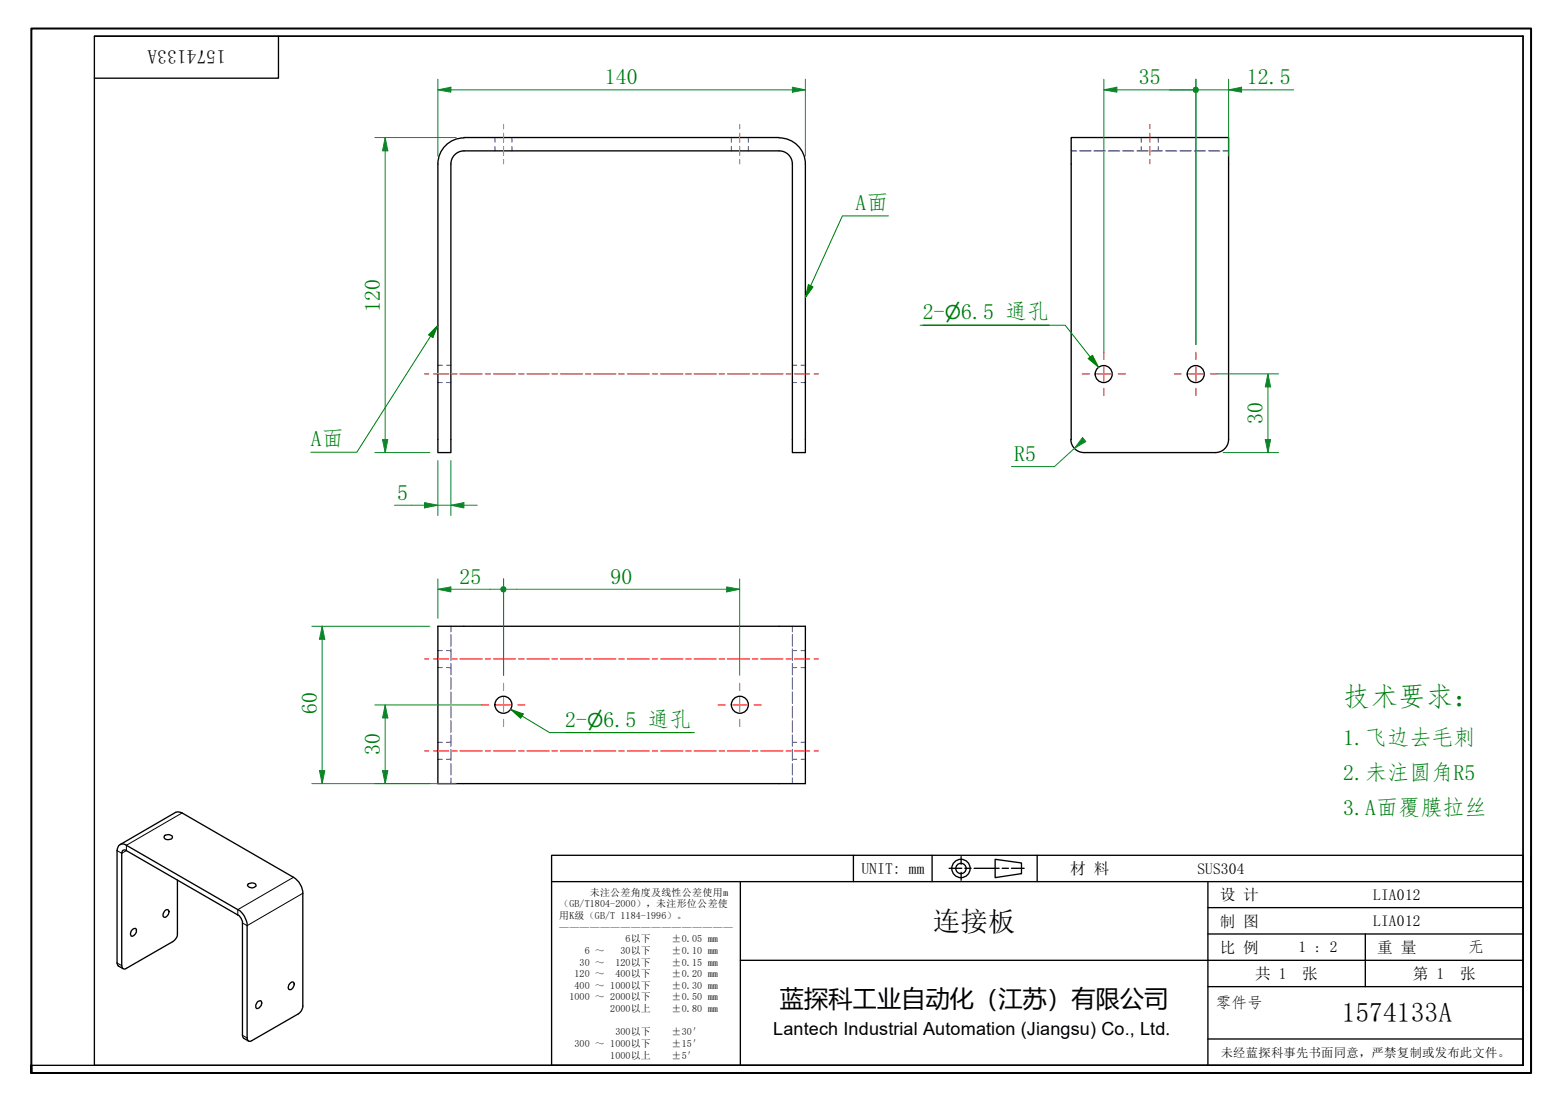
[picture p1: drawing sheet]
<svg xmlns="http://www.w3.org/2000/svg" width="297mm" height="210mm" viewBox="0 0 297 210" stroke-linecap="round" stroke-linejoin="round" font-family="sans-serif">
<g fill="none" stroke="#00f" stroke-width=".19">
<path d="M94.2 26.2v.9M94.2 27.9v.8M97.5 26.2v.9M97.5 27.9v.8M139.3 26.2v.9M139.3 27.9v.8M142.5 26.2v.9M142.5 27.9v.8M204 28.7h1M205.5 28.7h2.3M208.3 28.7h2.2M211 28.7h2.2"/>
<path d="M213.7 28.7h2.2M216.5 28.7h2.1M217.3 26.2v.9M217.3 27.9v.8M219.2 28.7h2.2M220.5 26.2v.9M220.5 27.9v.8M221.9 28.7h2.2M224.7 28.7h2.1M227.4 28.7h2.2M230.1 28.7h2.2M232.9 28.7h1"/>
<path d="M83.4 72.9h.8M83.4 69.6h.8M85 72.9h.9M85 69.6h.9M150.9 72.9h.8M150.9 69.6h.8M152.5 72.9h.9M152.5 69.6h.9M85.9 119.3v1.1M150.9 119.3v1.1M83.4 127.2h.8M83.4 123.9h.8"/>
<path d="M85 127.2h.9M85 123.9h.9M85.9 120.9v2.2M85.9 123.6v2.2M85.9 126.3v2.3M85.9 129.1v2.2M85.9 131.8v2.2M85.9 134.5v2.3M85.9 137.3v2.2M85.9 140v2.1M150.9 120.9v2.2M150.9 123.6v2.2"/>
<path d="M150.9 126.3v2.3M150.9 129.1v2.2M150.9 131.8v2.2M150.9 134.5v2.3M150.9 137.3v2.2M150.9 140v2.1M150.9 127.2h.8M150.9 123.9h.8M152.5 127.2h.9M152.5 123.9h.9M83.4 144.6h.8M83.4 141.4h.8"/>
<path d="M85 144.6h.9M85 141.4h.9M85.9 142.7v2.2M85.9 145.5v2.1M85.9 148.2v1.1M150.9 142.7v2.2M150.9 145.5v2.1M150.9 148.2v1.1M150.9 144.6h.8M150.9 141.4h.8M152.5 144.6h.9M152.5 141.4h.9"/>
</g>
<g fill="none" stroke="#000" stroke-width=".25">
<path d="M88.3 26.2h60M88.4 26.3a5 5 0 0 0-5 4.9v55h2.5v-55a2.51 2.51 0 0 1 2.5-2.5h59.9M148.4 26.3a5 5 0 0 1 5 4.9v55h-2.5v-55a2.51 2.51 0 0 0-2.5-2.5M203.9 83.7a2.51 2.51 0 0 0 2.5 2.5M204 83.7v-57.5h29.9v57.5M233.9 83.7a2.51 2.51 0 0 1-2.5 2.5h-25M83.4 119.3h70v30h-70zM31.4 159.1l.9-.1a.54 .54 0 0 1 .5 .5 .9 .9 0 0 1-1.6-.1zM22.9 160.9l10.6-6.2h.5l.7 .1 21.2 12.3a3.9 3.9 0 0 1 1.8 3.1v21.7l-.3 .6-.6 .6-8.9 5.1a.54 .54 0 0 1-.6 .1 .54 .54 0 0 1-.2-.6v-21.4a3.6 3.6 0 0 0-1.8-3l-21.2-12.3a1.09 1.09 0 0 0-1.3-.1 1.09 1.09 0 0 0-.5 1.1v21.4l.2 .6 .9 .5M25.1 177.1l.2-.2a.39 .39 0 0 1 .7 .1 1.03 1.03 0 0 1-1 1.3l-.2-.4zM31.3 173.6a.53 .53 0 0 1 .8-.3 .92 .92 0 0 1-.9 1.4l-.1-.2v-.4zM33.8 167.6v10.2a1.82 1.82 0 0 1-.9 1.6l-8.8 5a.54 .54 0 0 1-.7 .1 .54 .54 0 0 1-.2-.6v-21.4a.54 .54 0 0 1 .2-.5 .54 .54 0 0 1 .7 0l21.4 12.4 .4 .5 .3 .6v21.7l.2 .6 .9 .5"/>
<path d="M47.2 168.4a1 1 0 0 1 1.6 .3 .95 .95 0 0 1-1.7-.1zM49 190.9l.5-.3a.66 .66 0 0 1 0 1.1l-.5 .4a.81 .81 0 0 1 0-1.2zM55.2 187.4a.48 .48 0 0 1 .7-.3 1.01 1.01 0 0 1-.7 1.4l-.2-.1-.1-.3z"/>
<circle cx="210.2" cy="71.3" r="1.62"/>
<circle cx="227.7" cy="71.3" r="1.62"/>
<circle cx="95.9" cy="134.2" r="1.62"/>
<circle cx="140.9" cy="134.2" r="1.62"/>
</g>
<path d="M34.7 154.8l-10.6 6.2v1l-.9 .5-.9-.5M55.9 167.1l-10.6 6.2v1M57.7 170.2l-10.6 6.1-.9-.5M22.3 183.4l.9 .5M46.2 197.2l.9 .5" fill="none" stroke="#000" stroke-width=".19"/>
<path d="M6 204.4v-1.5v1.5M6 202.9v-197.5h285.5v199h-285.5" fill="none" stroke="#000" stroke-width=".38"/>
<path d="M18 6.9h272v196h-272zM18 6.9h272M53 6.9v8h-35M290 6.9v196h-284" fill="none" stroke="#000" stroke-width=".25"/>
<g fill="none" stroke="#000" stroke-width=".25">
<path d="M105 162.9h185v40h-185zM105 167.9h185M141 167.9v35M162.5 162.9v5M177.5 162.9v5M180.7 165.4h2.4M183 163.2v1.4M183 166.2v1.5M183.7 165.4h1.2M185.5 165.4h4.7M189.5 163.7l5 .7v2l-5 .8zM190.8 165.4h1.2"/>
<path d="M192.6 165.4h2.4M197.5 162.9v5M230 167.9v35M230 177.9h60M230 172.9h60M260 177.9v10M291.5 162.9v41.5h-186.5M141 182.9h149M230 197.9h60M230 187.9h60"/>
<circle cx="183" cy="165.4" r="1.75"/>
<circle cx="183" cy="165.4" r=".98"/>
</g>
<g fill="none" stroke="#f00" stroke-width=".19">
<path d="M95.9 23.7v.8M95.9 25.4v1.7M95.9 27.9v1.7M95.9 30.4v.8M140.8 23.7v.8M140.8 25.4v1.7M140.8 27.9v1.7M140.8 30.4v.8M218.9 23.7v.8M218.9 25.4v1.7M218.9 27.9v1.7M218.9 30.4v.8"/>
<path d="M80.8 71.2h.9M82.5 71.2h3M86 71.2h1.1M87.6 71.2h4.2M92.4 71.2h1M94 71.2h4.2M98.7 71.2h1.1M100.3 71.2h4.3M105.1 71.2h1.1M106.7 71.2h4.2M111.4 71.2h1.1M113 71.2h4.3"/>
<path d="M117.8 71.2h1.1M119.4 71.2h4.2M124.2 71.2h1M125.8 71.2h4.2M130.6 71.2h1M132.1 71.2h4.3M136.9 71.2h1.1M138.5 71.2h4.2M143.3 71.2h1M144.8 71.2h4.3M149.7 71.2h1M151.3 71.2h2.9"/>
<path d="M155 71.2h.8M80.8 125.5h.9M82.5 125.5h3M86 125.5h1.1M87.6 125.5h4.2M92.4 125.5h1M94 125.5h4.2M98.7 125.5h1.1M100.3 125.5h4.3M105.1 125.5h1.1M106.7 125.5h4.2M111.4 125.5h1.1"/>
<path d="M113 125.5h4.3M117.8 125.5h1.1M119.4 125.5h4.2M124.2 125.5h1M125.8 125.5h4.2M130.6 125.5h1M132.1 125.5h4.3M136.9 125.5h1.1M138.5 125.5h4.2M143.3 125.5h1M144.8 125.5h4.3M149.7 125.5h1"/>
<path d="M151.3 125.5h2.9M155 125.5h.8M80.8 143h.9M82.5 143h3M86 143h1.1M87.6 143h4.2M92.4 143h1M94 143h4.2M98.7 143h1.1M100.3 143h4.3M105.1 143h1.1M106.7 143h4.2"/>
<path d="M111.4 143h1.1M113 143h4.3M117.8 143h1.1M119.4 143h4.2M124.2 143h1M125.8 143h4.2M130.6 143h1M132.1 143h4.3M136.9 143h1.1M138.5 143h4.2M143.3 143h1M144.8 143h4.3"/>
<path d="M149.7 143h1M151.3 143h2.9M155 143h.8"/>
</g>
<g fill="none" stroke="#f00" stroke-width=".19">
<path d="M206.1 71.2h1.4M208.8 71.2h2.8M210.2 67.1v1.4M210.2 69.8v2.8M210.2 73.9v1.4M212.9 71.2h1.4M223.6 71.2h1.3M226.3 71.2h2.7M227.7 67.1v1.4M227.7 69.8v2.8M227.7 73.9v1.4M230.4 71.2h1.4"/>
<path d="M91.8 134.3h1.3M94.5 134.3h2.7M95.9 130.1v1.4M95.9 132.9v2.8M95.9 137v1.4M98.6 134.3h1.3M136.7 134.3h1.4M139.5 134.3h2.7M140.8 130.1v1.4M140.8 132.9v2.8M140.8 137v1.4M143.6 134.3h1.4"/>
</g>
<path d="M83.4 17.1h2.5" fill="none" stroke="#00803f" stroke-width=".19"/>
<path d="M83.4 17.1l2.5-.5v1z" fill="#00803f"/>
<path d="M83.4 17.1l2.5-.5v1zM150.9 17.1h2.5" fill="none" stroke="#00803f" stroke-width=".19"/>
<path d="M150.9 16.6l2.5 .5-2.5 .5z" fill="#00803f"/>
<path d="M83.4 15.1v14.7M85.9 17.1h65M150.9 16.6l2.5 .5-2.5 .5zM153.4 15.1v14.7M73.3 26.2v2.5" fill="none" stroke="#00803f" stroke-width=".19"/>
<path d="M73.3 26.2l.6 2.5h-1.1z" fill="#00803f"/>
<path d="M73.3 26.2l.6 2.5h-1.1zM73.3 83.7v2.5" fill="none" stroke="#00803f" stroke-width=".19"/>
<path d="M72.8 83.7h1.1l-.6 2.5z" fill="#00803f"/>
<path d="M71.4 26.2h15.5M73.3 28.7v55M71.4 86.2h10.5M72.8 83.7h1.1l-.6 2.5zM80.8 96.2h2.6" fill="none" stroke="#00803f" stroke-width=".19"/>
<path d="M80.8 95.7l2.6 .5-2.6 .5z" fill="#00803f"/>
<path d="M80.8 95.7l2.6 .5-2.6 .5zM85.9 96.2h2.4" fill="none" stroke="#00803f" stroke-width=".19"/>
<path d="M85.9 96.2l2.4-.5v1z" fill="#00803f"/>
<path d="M75.1 96.2h5.7M83.4 96.2h2.5M83.4 87.7v10.5M85.9 96.2l2.4-.5v1zM85.9 87.7v10.5M88.3 96.2h2.6M83.4 112.2h2.5" fill="none" stroke="#00803f" stroke-width=".19"/>
<path d="M83.4 112.2l2.5-.4v.9z" fill="#00803f"/>
<path d="M83.4 112.2l2.5-.4v.9zM93.3 112.2h1.9" fill="none" stroke="#00803f" stroke-width=".19"/>
<path d="M95.4 111.8l.5-.1 .4 .1 .2 .4-.2 .5-.4 .2-.5-.2-.2-.5z" fill-rule="evenodd" fill="#00803f"/>
<path d="M83.4 110.3v7.5M85.9 112.2h7.4M95.9 110.3v15.1M96.5 112.2h1.9M95.9 125.6v3" fill="none" stroke="#00803f" stroke-width=".19"/>
<path d="M95.4 111.8l.5-.1 .4 .1 .2 .4-.2 .5-.4 .2-.5-.2-.2-.5z" fill-rule="evenodd" fill="#00803f"/>
<path d="M138.4 112.2h2.4" fill="none" stroke="#00803f" stroke-width=".19"/>
<path d="M138.4 111.8l2.4 .4-2.4 .5z" fill="#00803f"/>
<path d="M61.3 119.3v2.5M95.9 110.3v15.1M98.4 112.2h40M138.4 111.8l2.4 .4-2.4 .5zM140.8 110.3v15.1M95.9 125.6v3M140.8 125.6v3" fill="none" stroke="#00803f" stroke-width=".19"/>
<path d="M61.3 119.3l.5 2.5h-1z" fill="#00803f"/>
<path d="M61.3 119.3l.5 2.5h-1zM61.3 146.8v2.5" fill="none" stroke="#00803f" stroke-width=".19"/>
<path d="M60.8 146.8h1l-.5 2.5z" fill="#00803f"/>
<path d="M206.4 83.7l-1.8 1.7M59.4 119.3h22.5M61.3 121.8v25M59.4 149.3h22.5M60.8 146.8h1l-.5 2.5z" fill="none" stroke="#00803f" stroke-width=".19"/>
<path d="M206.1 83.3l.7 .8-2.2 1.3z" fill="#00803f"/>
<path d="M210.2 17.1h2.5M204.6 85.4l-3.8 3.5h-8.2M206.1 83.3l.7 .8-2.2 1.3z" fill="none" stroke="#00803f" stroke-width=".19"/>
<path d="M210.2 17.1l2.5-.5v1z" fill="#00803f"/>
<path d="M210.2 17.1l2.5-.5v1zM225.2 17.1h1.9" fill="none" stroke="#00803f" stroke-width=".19"/>
<circle cx="227.7" cy="17.1" r=".62" fill="#00803f"/>
<path d="M210.2 15.1v52M212.7 17.1h14.4M227.7 15.1v50.5" fill="none" stroke="#00803f" stroke-width=".19"/>
<circle cx="227.7" cy="17.1" r=".62" fill="#00803f"/>
<path d="M233.9 17.1h2.5" fill="none" stroke="#00803f" stroke-width=".19"/>
<path d="M233.9 17.1l2.5-.5v1z" fill="#00803f"/>
<path d="M222.7 17.1h2.5M227.7 17.1h6.2M227.7 15.1v50.5M233.9 17.1l2.5-.5v1zM233.9 15.1v14.7M236.4 17.1h9.9M241.4 83.7v2.5" fill="none" stroke="#00803f" stroke-width=".19"/>
<path d="M240.9 83.7h1l-.5 2.5z" fill="#00803f"/>
<path d="M241.4 71.2v2.5M240.9 83.7h1l-.5 2.5z" fill="none" stroke="#00803f" stroke-width=".19"/>
<path d="M241.4 71.2l.5 2.5h-1z" fill="#00803f"/>
<path d="M231.8 71.2h11.7M241.4 71.2l.5 2.5h-1zM241.4 73.7v10M232.9 86.2h10.6" fill="none" stroke="#00803f" stroke-width=".19"/>
<path d="M175.7 61.9h24.1M207.6 68l1.6 1.9" fill="none" stroke="#008000" stroke-width=".19"/>
<path d="M207.2 68.3l.8-.6 1.2 2.2z" fill="#008000"/>
<path d="M175.2 61.9h27.6l4.8 6.1M207.2 68.3l.8-.6 1.2 2.2zM97.2 135.1l2.2 1.3M107.6 139.5h24.1" fill="none" stroke="#008000" stroke-width=".19"/>
<path d="M97.2 135.1l2.4 .9-.5 .8z" fill="#008000"/>
<path d="M97.2 135.1l2.4 .9-.5 .8zM99.4 136.4l5.2 3.1h27.6" fill="none" stroke="#008000" stroke-width=".19"/>
<path d="M73.3 134.3v2.5" fill="none" stroke="#00803f" stroke-width=".19"/>
<path d="M73.3 134.3l.6 2.5h-1.1z" fill="#00803f"/>
<path d="M73.3 134.3l.6 2.5h-1.1zM73.3 146.8v2.5" fill="none" stroke="#00803f" stroke-width=".19"/>
<path d="M72.8 146.8h1.1l-.6 2.5z" fill="#00803f"/>
<path d="M71.4 134.3h20.4M73.3 136.8v10M71.4 149.3h15.5M72.8 146.8h1.1l-.6 2.5z" fill="none" stroke="#00803f" stroke-width=".19"/>
<path d="M83.4 61.9l-1.4 2.1" fill="none" stroke="#008000" stroke-width=".19"/>
<path d="M83.4 61.9l-1 2.4-.8-.5z" fill="#008000"/>
<path d="M154.4 54.4l-1 2.3M82 64l-14.1 22.1h-8.7M83.4 61.9l-1 2.4-.8-.5z" fill="none" stroke="#008000" stroke-width=".19"/>
<path d="M153.9 54.2l.9 .4-1.4 2.1z" fill="#008000"/>
<path d="M153.9 54.2l.9 .4-1.4 2.1zM169.2 41.1h-8.8l-6 13.3" fill="none" stroke="#008000" stroke-width=".19"/>
<text font-size="5.2" fill="#008000" x="255.8" y="134.4">技术要求：</text>
<g font-size="5.2">
<text x="177.6" y="177.3">连接板</text>
<text x="255.5" y="194.7">1574133A</text>
</g>
<text font-size="4.6" x="148.5" y="191.9">蓝探科工业自动化（江苏）有限公司</text>
<g font-size="4.2" fill="#008000">
<text x="115.2" y="16">140</text>
<text x="216.9" y="16">35</text>
<text x="237.4" y="16">12.5</text>
<text x="162.9" y="40">A面</text>
<text x="72.3" y="59.3" transform="rotate(-90 72.3 59.3)">120</text>
<text x="175.7" y="60.8">2-</text>
<text x="183" y="60.8">6.5 通孔</text>
<text x="240.4" y="80.8" transform="rotate(-90 240.4 80.8)">30</text>
<text x="59.2" y="85">A面</text>
<text x="193.1" y="87.9">R5</text>
<text x="75.6" y="95.2">5</text>
<text x="87.5" y="111.2">25</text>
<text x="116.3" y="111.2">90</text>
<text x="60.3" y="135.9" transform="rotate(-90 60.3 135.9)">60</text>
<text x="72.3" y="143.9" transform="rotate(-90 72.3 143.9)">30</text>
<text x="107.6" y="138.4">2-</text>
<text x="114.9" y="138.4">6.5 通孔</text>
<text x="255.8" y="141.9">1.飞边去毛刺</text>
<text x="255.8" y="148.6">2.未注圆角R5</text>
<text x="255.8" y="155.3">3.A面覆膜拉丝</text>
</g>
<text font-size="3.7" x="43" y="9.6" transform="rotate(180 43 9.6)">1574133A</text>
<g font-size="3.6" fill="#008000">
<text x="179.9" y="60.8">⌀</text>
<text x="111.8" y="138.4">⌀</text>
</g>
<text font-size="3.4" x="147.2" y="197.1">Lantech Industrial Automation (Jiangsu) Co., Ltd.</text>
<g font-size="3">
<text x="164" y="166.4">UNIT: mm</text>
<text x="203.8" y="166.5">材 料</text>
<text x="228" y="166.4">SUS304</text>
<text x="232.3" y="171.5">设 计</text>
<text x="261.5" y="171.4">LIA012</text>
<text x="232.3" y="176.5">制 图</text>
<text x="261.5" y="176.4">LIA012</text>
<text x="232.3" y="181.5">比 例</text>
<text x="247.3" y="181.4">1 : 2</text>
<text x="262.3" y="181.5">重 量</text>
<text x="279.5" y="181.4">无</text>
<text x="231.5" y="191.9">零件号</text>
<text x="239" y="186.5">共 1</text>
<text x="248" y="186.5">张</text>
<text x="269" y="186.5">第 1</text>
<text x="278" y="186.5">张</text>
</g>
<text font-size="2.3" x="232.5" y="201.3">未经蓝探科事先书面同意，严禁复制或发布此文件。</text>
<g font-size="1.9">
<text x="106.5" y="172.8">（GB/T1804-2000），未注形位公差使</text>
<text x="112.3" y="170.6">未注公差角度及线性公差使用m</text>
<text x="106.5" y="175">用K级（GB/T 1184-1996）。</text>
<text x="106.5" y="177.3">—————————————————</text>
<text x="119.1" y="179.5">6以下</text>
<text x="127.9" y="179.5">±0.05 mm</text>
<text x="110.4" y="183.9">30 ～</text>
<text x="111.4" y="181.7">6 ～</text>
<text x="117.2" y="183.9">120以下</text>
<text x="118.2" y="181.7">30以下</text>
<text x="127.9" y="181.7">±0.10 mm</text>
<text x="127.9" y="183.9">±0.15 mm</text>
<text x="108.5" y="190.5">1000 ～ 2000以下</text>
<text x="109.4" y="186.1">120 ～</text>
<text x="109.4" y="188.3">400 ～ 1000以下</text>
<text x="117.2" y="186.1">400以下</text>
<text x="127.9" y="186.1">±0.20 mm</text>
<text x="127.9" y="188.3">±0.30 mm</text>
<text x="127.9" y="190.5">±0.50 mm</text>
<text x="116.2" y="192.8">2000以上</text>
<text x="117.2" y="197.2">300以下</text>
<text x="127.9" y="192.8">±0.80 mm</text>
<text x="127.9" y="197.2">±30′</text>
<text x="109.4" y="199.4">300 ～ 1000以下</text>
<text x="116.2" y="201.6">1000以上</text>
<text x="127.9" y="199.4">±15′</text>
<text x="127.9" y="201.6">±5′</text>
</g>
</svg>
